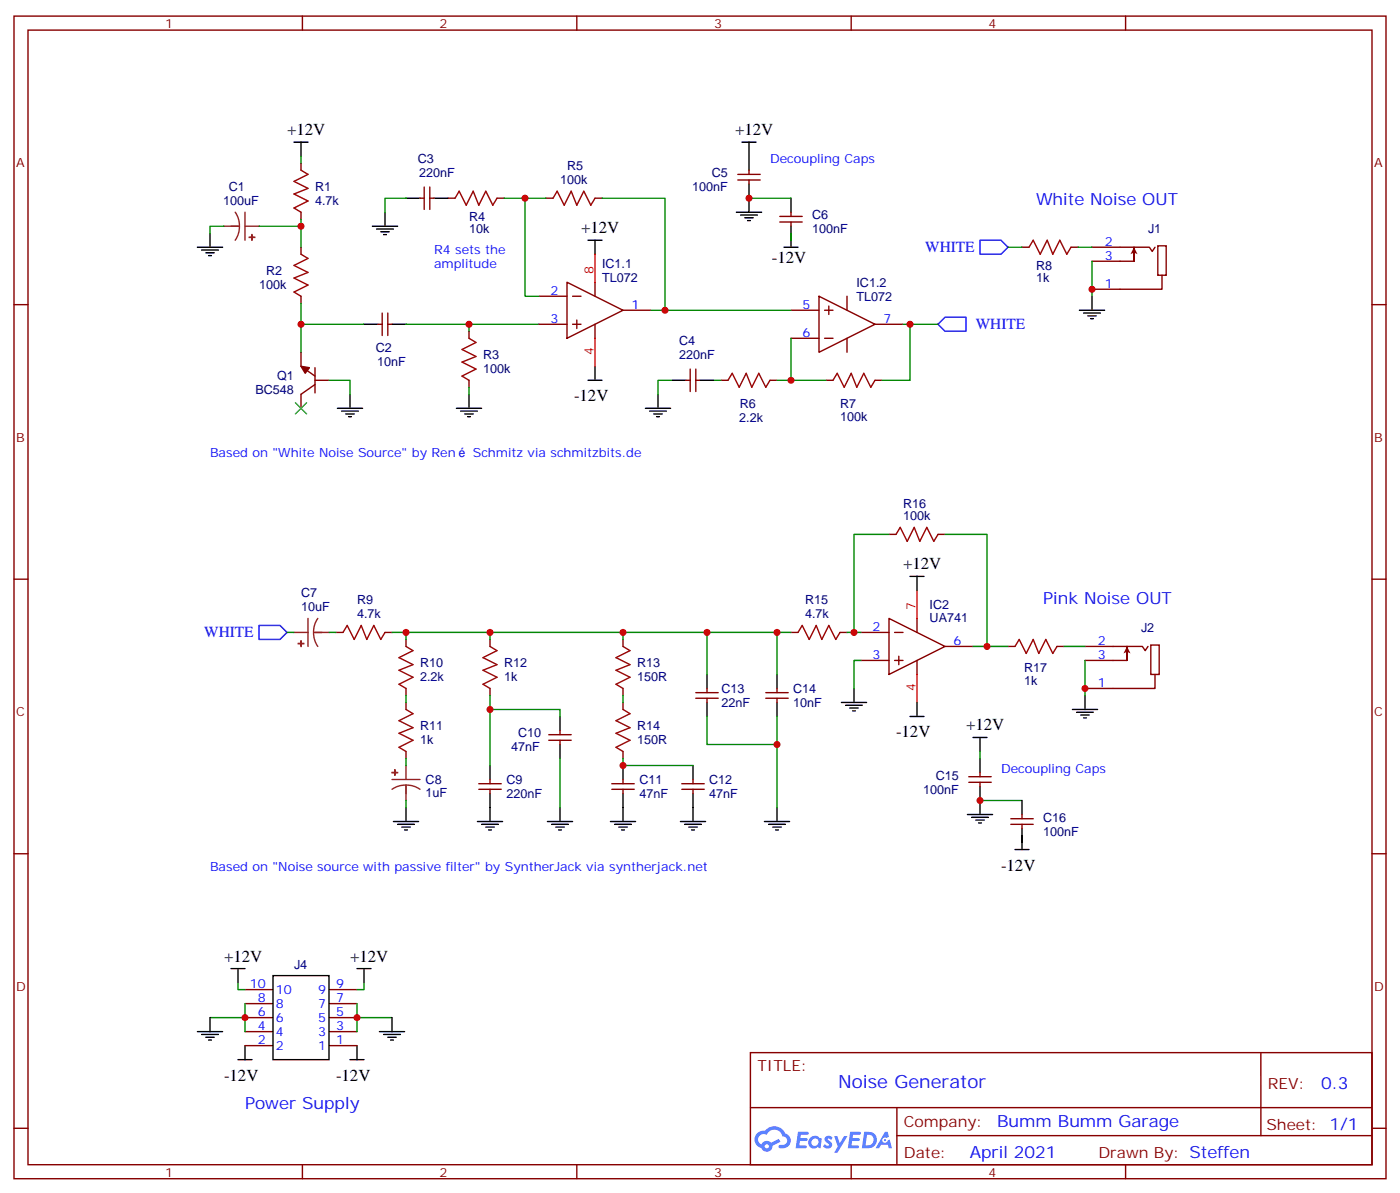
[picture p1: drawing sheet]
<svg xmlns="http://www.w3.org/2000/svg" width="353mm" height="300mm" viewBox="0 0 353 300" stroke-linecap="round" stroke-linejoin="round" font-family="sans-serif">
<path d="M75.8 42.9l1.8 1-3.5 1.8 3.5 1.7-3.5 1.5 3.5 1.7-3.5 1.8 1.7 1M114.7 49.9l1-1.7 1.8 3.5 1.7-3.5 1.4 3.5 1.8-3.5 1.8 3.5 1-1.8M139.3 49.9l1.1-1.7 1.8 3.5 1.7-3.5 1.4 3.5 1.8-3.5 1.8 3.5 1-1.8M75.8 64l1.8 1.1-3.5 1.8 3.5 1.7-3.5 1.4 3.5 1.8-3.5 1.8 1.7 1M118.2 85.2l1.7 1.1-3.5 1.7 3.5 1.8-3.5 1.4 3.5 1.8-3.5 1.7 1.8 1.1M183.4 95.8l1.1-1.8 1.8 3.5 1.7-3.5 1.4 3.5 1.8-3.5 1.8 3.5 1-1.7M209.9 95.8l1.1-1.8 1.7 3.5 1.8-3.5 1.4 3.5 1.8-3.5 1.7 3.5 1.1-1.7" fill="none" stroke="#a10000" stroke-width=".35"/>
<g fill="none" stroke="#870000" stroke-width=".35">
<path d="M75.8 41.1v1.8M75.8 53.4v1.8M105.8 49.9h1.1M106.9 47.1v5.6M108.3 49.9h1.1M108.3 47.1v5.6M112.9 49.9h1.8M125.2 49.9h1.8M137.6 49.9h1.7M149.9 49.9h1.8M75.8 62.3v1.7M75.8 74.6v1.8"/>
<path d="M96.3 78.8v5.7M97.7 78.8v5.7M135.8 74.6h7.1M142.9 71.1l14.1 7-14.1 7.1zM144.3 74.6h2.1M149.9 71.1v3.5M157 78.1h7M199.3 78.1h7.1M206.4 74.6l14.1 7.1-14.1 7zM207.8 78.1h2.1M208.8 77.1v2.1M213.4 74.6v3.5"/>
<path d="M275.2 62.3h14.4l.7 1 .7-1M275.2 65.8h10.6M285.8 65.8v-3.5v3.5M291.7 61.9h2.2v7.4h-2.2zM292.8 69.3v3.5h-17.6M75.8 88.7v3.6l3.6 2.4M79.4 96.8l-3.6 2.5v3.5M79.4 95.8h3.5M79.4 92.6v6.4M95.2 81.7h1.1M97.7 81.7h1.1M118.2 83.4v1.8"/>
<path d="M118.2 95.8v1.7M135.8 81.7h7.1M144.3 81.7h2.1M145.3 80.6v2.1M149.9 81.7v3.5M172.9 95.8h1M173.9 93v5.6M175.3 95.8h1.1M175.3 93v5.6M181.7 95.8h1.7M194 95.8h1.8M199.3 85.2h7.1"/>
<path d="M207.8 85.2h2.1M208.1 95.8h1.8M213.4 85.2v3.5M220.5 95.8h1.7M220.5 81.7h7"/>
</g>
<path d="M56.4 57h3.9M59.3 53.4l.8 1.7 .2 1.9M60.3 57l-.2 1.8-.8 1.7M61.7 53.4v7.1M61.7 57h3.6" fill="none" stroke="#8c2424" stroke-width=".35"/>
<g fill="#8c2424" stroke="#8c2424" stroke-width=".35">
<path d="M63.5 59.1v1.4z"/>
<path d="M62.8 59.8h1.4z"/>
</g>
<g fill="none" stroke="#000" stroke-width=".35">
<path d="M74.1 35.8h3.5M75.8 35.8v3.5M52.9 58.7v3.6M93.8 57h6.4M94.9 57.7h4.2M96 58.4h2.1M96.7 59.1h.7M97 53.4v3.6M102.3 49.9h3.5M109.4 49.9h3.5M49.7 62.3h6.4M50.8 63h4.2"/>
<path d="M51.9 63.7h2.1M52.6 64.4h.7M148.2 60.5h3.5M149.9 60.5v3.5M88.2 99.3v3.5M91.7 81.7h3.5M98.8 81.7h3.5M118.2 99.3v3.5M148.2 95.8h3.5M149.9 92.3v3.5M165.8 99.3v3.5M169.3 95.8h3.6"/>
<path d="M176.4 95.8h3.5M85 102.8h6.4M86.1 103.5h4.2M87.1 104.2h2.2M87.8 105h.7M115 102.8h6.4M116.1 103.5h4.2M117.1 104.2h2.1M117.8 105h.7M162.6 102.8h6.4M163.7 103.5h4.2M164.7 104.2h2.2"/>
<path d="M165.5 105h.7"/>
</g>
<path d="M75.8 92.3l2.2 .3-1.1 1.4z" fill="#870000" stroke="#870000" stroke-width=".35"/>
<g fill="none" stroke="#008700" stroke-width=".35">
<path d="M56.4 57h-3.5v1.7M65.3 57h10.5M75.8 55.2v7.1M102.3 49.9h-5.3v3.5M127 49.9h10.6M132.3 49.9v24.7h3.5M151.7 49.9h15.9v28.2h31.7M75.8 76.4v5.3M82.9 95.8h5.3v3.5M91.7 81.7h-15.9v7M102.3 81.7h33.5M118.2 81.7v1.7"/>
<path d="M118.2 97.5v1.8M169.3 95.8h-3.5v3.5M179.9 95.8h1.8M195.8 95.8h3.5M199.3 85.2v10.6h8.8M227.5 81.7h1.8v14.1h-7.1"/>
</g>
<path d="M74.4 101.4l2.9 2.8M77.3 101.4l-2.9 2.8" fill="none" stroke="#3c3" stroke-width=".35"/>
<path d="M149.9 64v7.1M149.9 85.2v7.1" fill="none" stroke="#f00" stroke-width=".35"/>
<path d="M285.8 62.3l.8 1.7-.8-.4-.9 .4z" fill="#870000"/>
<path d="M259.3 62.3l1-1.8 1.8 3.5 1.8-3.5 1.4 3.5 1.8-3.5 1.7 3.5 1.1-1.7M225.8 134.6l1-1.8 1.8 3.5 1.8-3.5 1.4 3.5 1.7-3.5 1.8 3.5 1.1-1.7M86.4 159.3l1.1-1.8 1.8 3.5 1.7-3.5 1.4 3.5 1.8-3.5 1.8 3.5 1-1.7M201.1 159.3l1-1.8 1.8 3.5 1.8-3.5 1.4 3.5 1.7-3.5 1.8 3.5 1.1-1.7M102.3 162.8l1.8 1.1-3.6 1.7 3.6 1.8-3.6 1.4 3.6 1.8-3.6 1.7 1.8 1.1M102.3 178.7l1.8 1-3.6 1.8 3.6 1.8-3.6 1.4 3.6 1.7-3.6 1.8 1.8 1.1M123.5 162.8l1.7 1.1-3.5 1.7 3.5 1.8-3.5 1.4 3.5 1.8-3.5 1.7 1.8 1.1M157 162.8l1.7 1.1-3.5 1.7 3.5 1.8-3.5 1.4 3.5 1.8-3.5 1.7 1.8 1.1M157 178.7l1.7 1-3.5 1.8 3.5 1.8-3.5 1.4 3.5 1.7-3.5 1.8 1.8 1.1" fill="none" stroke="#a10000" stroke-width=".35"/>
<g fill="none" stroke="#870000" stroke-width=".35">
<path d="M185.9 45.3h5.7M185.9 43.9h5.7M188.7 42.9v1M188.7 45.3v1.1M196.5 55.9h5.6M196.5 54.5h5.6M199.3 53.4v1.1M199.3 55.9v1.1M257.5 62.3h1.8M269.9 62.3h1.7M224 134.6h1.8M236.4 134.6h1.7"/>
<path d="M84.7 159.3h1.7M97 159.3h1.8M199.3 159.3h1.8M211.7 159.3h1.7M217 159.3h7M224 155.8l14.1 7-14.1 7.1zM225.4 159.3h2.1M231.1 155.8v3.5M102.3 161v1.8M102.3 173.4v1.8M102.3 176.9v1.8M123.5 161v1.8"/>
<path d="M123.5 173.4v1.8M157 161v1.8M157 173.4v1.8M157 176.9v1.8M175.3 175.9h5.7M175.3 174.4h5.7M178.2 173.4v1M178.2 175.9v1M193 175.9h5.6M193 174.4h5.6M195.8 173.4v1M195.8 175.9v1"/>
<path d="M217 166.3h7M225.4 166.3h2.1M226.5 165.3v2.1M231.1 166.3v3.6M238.1 162.8h7.1M273.4 162.8h14.5l.7 1.1 .7-1.1M273.4 166.3h10.6M284 166.3v-3.5v3.5M290 162.5h2.1v7.4h-2.1zM291 169.9v3.5h-17.6M102.3 189.3v1.7M120.6 198.8h5.7"/>
<path d="M120.6 197.4h5.7M123.5 196.3v1.1M123.5 198.8v1M138.3 186.4h5.6M138.3 185h5.6M141.1 184v1M141.1 186.4v1.1M154.2 198.8h5.6M154.2 197.4h5.6M157 189.3v1.7M157 196.3v1.1M157 198.8v1"/>
<path d="M171.8 198.8h5.6M171.8 197.4h5.6M174.6 196.3v1.1M174.6 198.8v1"/>
</g>
<path d="M246.9 60.5h5.3l1.8 1.8-1.8 1.7h-5.3zM236.4 81.7l1.7-1.8h5.3v3.5h-5.3zM65.3 157.5h5.3l1.7 1.8-1.7 1.7h-5.3z" fill="none" stroke="#00f" stroke-width=".35"/>
<g fill="none" stroke="#008700" stroke-width=".35">
<path d="M75.8 39.3v1.8M188.7 49.9h10.6M199.3 58.7v1.8M164 78.1h3.6M254 62.3h3.5M271.6 62.3h3.6M275.2 65.8v8.8M229.3 81.7h7.1M98.8 159.3h3.5v1.7M123.5 159.3v1.7M157 159.3v1.7M102.3 175.2v1.7"/>
<path d="M123.5 175.2v17.6M157 175.2v1.7M102.3 191v1.8M157 191v1.8h17.6"/>
</g>
<g fill="none" stroke="#000" stroke-width=".35">
<path d="M187 35.8h3.5M188.7 35.8v7.1M185.6 53.4h6.3M186.6 54.2h4.3M187.7 54.9h2.1M188.4 55.6h.7M188.7 46.4v7M199.3 49.9v3.5M199.3 57v5.3M197.6 62.3h3.5M272 78.1h6.3M273 78.8h4.3"/>
<path d="M274.1 79.6h2.1M275.2 74.6v3.5M274.8 80.3h.7M229.3 145.2h3.5M231.1 145.2v3.5M178.2 169.9v3.5M178.2 176.9v3.5M195.8 169.9v3.5M195.8 176.9v3.5M212 176.9h6.4M213.1 177.6h4.2M214.1 178.3h2.2"/>
<path d="M214.8 179h.7M215.2 173.4v3.5M231.1 176.9v3.5M123.5 192.8v3.5M123.5 199.8v3.6M141.1 180.4v3.6M141.1 187.5v3.5M157 192.8v3.5M157 199.8v3.6M174.6 192.8v3.5M174.6 199.8v3.6M229.3 180.4h3.5"/>
</g>
<path d="M74.1 159.3h3.5M77.6 155.8v7M79 159.3l.3 1.8 .8 1.7M79 159.3h3.9M80.1 155.8l-.8 1.6-.3 1.9M98.8 196.3h7M102.3 197.7l1.9 .3 1.6 .8M102.3 197.7l-1.8 .3-1.7 .8M102.3 192.8v3.5M102.3 197.7v3.9" fill="none" stroke="#8c2424" stroke-width=".35"/>
<g fill="#8c2424" stroke="#8c2424" stroke-width=".35">
<path d="M75.8 161.4l.1 1.4z"/>
<path d="M75.1 162.1h1.5z"/>
<path d="M98.8 194.6h1.4z"/>
<path d="M99.5 193.9v1.4z"/>
</g>
<path d="M231.1 148.7v7.1M231.1 169.9v7" fill="none" stroke="#f00" stroke-width=".35"/>
<path d="M284 162.8l.9 1.8-.9-.5-.9 .5z" fill="#870000"/>
<g fill="none" stroke="#000" stroke-width=".35">
<path d="M270.2 178.7h6.4M271.3 179.4h4.2M273.4 175.2v3.5M245.2 185.7h3.5M246.9 185.7v3.6M246.9 191v3.6M246.9 198.1v7M272.3 180.1h2.2M273 180.8h.8M99.1 206.9h6.4M100.2 207.6h4.2M101.2 208.3h2.2"/>
<path d="M102 209h.7M102.3 203.4v3.5M120.3 206.9h6.3M121.4 207.6h4.2M122.4 208.3h2.1M123.1 209h.7M123.5 203.4v3.5M137.9 206.9h6.4M139 207.6h4.2M140.1 208.3h2.1M140.8 209h.7M141.1 203.4v3.5"/>
<path d="M153.8 206.9h6.4M154.9 207.6h4.2M155.9 208.3h2.1M156.6 209h.7M157 203.4v3.5M171.4 206.9h6.4M172.5 207.6h4.2M173.6 208.3h2.1M174.3 209h.7M174.6 203.4v3.5M192.6 206.9h6.4M193.7 207.6h4.2"/>
<path d="M194.7 208.3h2.1M195.4 209h.7M195.8 203.4v3.5M243.8 205.1h6.3M244.8 205.8h4.3M245.9 206.6h2.1M246.6 207.3h.7M255.8 214h3.5M257.5 201.6v3.5M257.5 208.7v5.3"/>
</g>
<g fill="none" stroke="#008700" stroke-width=".35">
<path d="M224 134.6h-8.8v24.7M238.1 134.6h10.6v28.2M72.3 159.3h1.8M82.9 159.3h1.8M102.3 159.3h97M178.2 159.3v10.6M195.8 159.3v10.6M213.4 159.3h3.6M123.5 178.7h17.6v1.7M217 166.3h-1.8v7.1M245.2 162.8h8.8M268.1 162.8h5.3"/>
<path d="M273.4 166.3v8.9M141.1 191v12.4M178.2 180.4v7.1h17.6M195.8 180.4v23M246.9 189.3v1.7M102.3 201.6v1.8M246.9 201.6h10.6M257.5 210.4v1.8"/>
</g>
<path d="M255.8 162.8l1-1.8 1.8 3.6 1.7-3.6 1.5 3.6 1.7-3.6 1.8 3.6 1-1.8" fill="none" stroke="#a10000" stroke-width=".35"/>
<g fill="none" stroke="#870000" stroke-width=".35">
<path d="M3.5 4.1h345.7v292.8h-345.7zM7.1 7.6h338.6v285.7h-338.6zM76.2 4.1v3.5M145.3 4.1v3.5M214.5 4.1v3.5M283.6 4.1v3.5M3.5 76.7h3.6M345.7 76.7h3.5M3.5 145.9h3.6M345.7 145.9h3.5M254 162.8h1.8M266.3 162.8h1.8"/>
<path d="M244.1 197h5.7M244.1 195.6h5.7M246.9 194.6v1M246.9 197v1.1M3.5 215h3.6M254.7 207.6h5.6M254.7 206.2h5.6M257.5 205.1v1.1M257.5 207.6v1.1M345.7 215h3.5M189.1 265.1h156.6v28.2h-156.6zM189.1 279h156.5"/>
<path d="M226 279v14.1M317.7 265.1v20.9M3.5 284.2h3.6M76.2 293.3v3.6M145.3 293.3v3.6M214.5 293.3v3.6M226 286h119.6M283.6 293.3v3.6M345.7 284.2h3.5"/>
</g>
<g fill="#5487ff">
<path d="M208.1 286.3a1.22 1.22 0 0 1 1.7 .3l-.4 .5a.47 .47 0 0 0-.3-.4 .47 .47 0 0 0-.5 .2v.1a1.3 1.3 0 0 1 1 1.8 1.39 1.39 0 0 1-2.2-.1l.5-.5 .7 .4a.29 .29 0 0 0 .3-.3 .29 .29 0 0 0-.2-.3 1.04 1.04 0 0 1-.6-1.7z"/>
<path d="M201.1 285h2.3a.37 .37 0 0 1 .4 .4 .37 .37 0 0 1-.4 .4h-1.6l-.1 .8h1.5l.3 .4-.4 .4h-1.5l-.2 1.1h1.7l.2 .5-.4 .2h-2.4z"/>
<path d="M214.2 285h2.4a.37 .37 0 0 1 .4 .4 .37 .37 0 0 1-.4 .4h-1.6l-.2 .8h1.6l.3 .4-.4 .4h-1.6l-.1 1.1h1.7l.1 .5-.3 .2h-2.5z"/>
<path d="M223 285.1h.7l.3 1.2-.6 .3a.69 .69 0 0 0-1 .3 .69 .69 0 0 0 .4 1 .69 .69 0 0 0 .9-.7l.5-.2 .6 2.2h-.8l-.3-.9h-1.7l-.5 .9h-.9z"/>
<path d="M210.2 286.1h.8l.6 1.8 1.1-1.8h.9l-2.6 4.2h-.8l.9-1.5z"/>
<path d="M217.8 285l-.6 4.2h1.3a2.11 2.11 0 0 0 2.5-2.1 2.11 2.11 0 0 0-2.5-2.1zM218.5 285.8a1.39 1.39 0 0 1 1.7 1.4 1.39 1.39 0 0 1-1.8 1.3h-.3z"/>
<path d="M204.1 286.7a1.47 1.47 0 0 0-.2 2.1 1.47 1.47 0 0 0 2.1 .1l.8 .3 .3-2.3-.2-.3h-.4a1.49 1.49 0 0 0-2.4 .1zM204.7 287a.92 .92 0 0 1 1.6 .6 .92 .92 0 0 1-1.3 1 .9 .9 0 0 1-.3-1.6z"/>
<path d="M190.8 285.4a2.18 2.18 0 0 0 1.1 3.7 1.44 1.44 0 0 0 1.6 .9 1.44 1.44 0 0 0 1.1-1.4l2.1-1-.5-.8-1.9 1a1.47 1.47 0 0 0-2.4 .4 1.39 1.39 0 0 1-.7-1.9 1.39 1.39 0 0 1 2-.5 2.12 2.12 0 0 1 2.2-1.3 2.12 2.12 0 0 1 1.8 1.7 1.07 1.07 0 0 1 1.2 1 1.07 1.07 0 0 1-1.1 1.1h-.6a.43 .43 0 0 0-.5 .4 .43 .43 0 0 0 .4 .5 1.98 1.98 0 0 0 2.5-1.2 1.98 1.98 0 0 0-1.2-2.6 2.98 2.98 0 0 0-5.1-.6l-1.1 .1zM192.7 288.7a.55 .55 0 0 1 1.1 0 .55 .55 0 0 1-1.1 0z"/>
<circle cx="223" cy="287.1" r=".26"/>
</g>
<g fill="none" stroke="#000" stroke-width=".35">
<path d="M49.7 259.8h6.4M52.9 256.3v3.5M58.2 243.9h3.5M60 243.9v3.6M68.8 245.7h14.1v21.2h-14.1zM90 243.9h3.5M91.7 243.9v3.6M95.6 259.8h6.4M98.8 256.3v3.5M50.8 260.5h4.2M51.9 261.2h2.1M52.6 261.9h.7"/>
<path d="M60 266.9h3.5M61.7 263.3v3.6M88.2 266.9h3.5M90 263.3v3.6M96.7 260.5h4.2M97.7 261.2h2.1M98.4 261.9h.7"/>
</g>
<path d="M61.7 249.2h7.1M61.7 252.8h7.1M61.7 256.3h7.1M61.7 259.8h7.1M82.9 249.2h7.1M82.9 252.8h7.1M82.9 256.3h7.1M82.9 259.8h7.1M61.7 263.3h7.1M82.9 263.3h7.1" fill="none" stroke="#870000" stroke-width=".35"/>
<path d="M60 247.5v1.7h1.7M61.7 252.8v3.5h-8.8M61.7 256.3v3.5M90 252.8v3.5h8.8M90 256.3v3.5M91.7 247.5v1.7h-1.7" fill="none" stroke="#008700" stroke-width=".35"/>
<g fill="#c00">
<circle cx="75.8" cy="57" r=".88"/>
<circle cx="75.8" cy="81.7" r=".88"/>
<circle cx="132.3" cy="49.9" r=".88"/>
<circle cx="199.3" cy="95.8" r=".88"/>
<circle cx="229.3" cy="81.7" r=".88"/>
<circle cx="275.2" cy="72.8" r=".88"/>
<circle cx="188.7" cy="49.9" r=".88"/>
<circle cx="167.6" cy="78.1" r=".88"/>
<circle cx="118.2" cy="81.7" r=".88"/>
<circle cx="157" cy="192.8" r=".88"/>
<circle cx="102.3" cy="159.3" r=".88"/>
<circle cx="123.5" cy="159.3" r=".88"/>
<circle cx="157" cy="159.3" r=".88"/>
<circle cx="195.8" cy="187.5" r=".88"/>
<circle cx="195.8" cy="159.3" r=".88"/>
<circle cx="178.2" cy="159.3" r=".88"/>
<circle cx="123.5" cy="178.7" r=".88"/>
<circle cx="215.2" cy="159.3" r=".88"/>
<circle cx="248.7" cy="162.8" r=".88"/>
<circle cx="273.4" cy="173.4" r=".88"/>
<circle cx="246.9" cy="201.6" r=".88"/>
<circle cx="90" cy="256.3" r=".88"/>
<circle cx="61.7" cy="256.3" r=".88"/>
</g>
<text font-size="4.6" fill="#00f" x="211.2" y="274.1">Noise Generator</text>
<g font-size="4.2">
<text x="72.3" y="34">+12V</text>
<text x="185.2" y="34">+12V</text>
<text x="146.4" y="58.7">+12V</text>
<text x="194.5" y="66.2">-12V</text>
<text x="144.6" y="101.1">-12V</text>
<text x="227.5" y="143.4">+12V</text>
<text x="225.8" y="185.7">-12V</text>
<text x="243.4" y="184">+12V</text>
<text x="252.2" y="219.3">-12V</text>
<text x="56.4" y="242.2">+12V</text>
<text x="88.2" y="242.2">+12V</text>
<text x="56.4" y="272.2">-12V</text>
<text x="84.7" y="272.2">-12V</text>
</g>
<g font-size="4.2" fill="#00f">
<text x="261.1" y="51.7">White Noise OUT</text>
<text x="262.8" y="152.2">Pink Noise OUT</text>
<text x="332.9" y="274.4">0.3</text>
<text x="61.7" y="279.2">Power Supply</text>
<text x="251.3" y="283.9">Bumm Bumm Garage</text>
<text x="244.3" y="291.7">April 2021</text>
</g>
<g font-size="3.9" fill="#00f">
<text x="233.1" y="63.4">WHITE</text>
<text x="245.9" y="82.8">WHITE</text>
<text x="51.4" y="160.5">WHITE</text>
</g>
<g font-size="3.9" fill="#800">
<text x="190.9" y="269.7">TITLE:</text>
<text x="319.5" y="274.4">REV:</text>
<text x="227.8" y="283.9">Company:</text>
<text x="319.1" y="284.5">Sheet: 1/1</text>
<text x="227.8" y="291.6">Date:</text>
<text x="276.8" y="291.7">Drawn By: Steffen</text>
</g>
<g font-size="3.2" fill="#800">
<text x="41.6" y="7.1">1</text>
<text x="110.8" y="7.1">2</text>
<text x="179.9" y="7.1">3</text>
<text x="249.1" y="7.1">4</text>
<text x="4.1" y="42.2">A</text>
<text x="346.3" y="42.2">A</text>
<text x="4.1" y="111.3">B</text>
<text x="346.3" y="111.3">B</text>
<text x="4.1" y="180.4">C</text>
<text x="346.3" y="180.4">C</text>
<text x="4.1" y="249.6">D</text>
<text x="346.3" y="249.6">D</text>
<text x="41.6" y="296.3">1</text>
<text x="110.8" y="296.3">2</text>
<text x="179.9" y="296.3">3</text>
<text x="249.1" y="296.3">4</text>
</g>
<g font-size="3.2" fill="#000080">
<text x="105.3" y="41.1">C3</text>
<text x="105.7" y="44.6">220nF</text>
<text x="141.1" y="46.4">100k</text>
<text x="142.9" y="42.9">R5</text>
<text x="179.4" y="44.6">C5</text>
<text x="56.3" y="51.7">100uF</text>
<text x="57.7" y="48.2">C1</text>
<text x="79.4" y="51.7">4.7k</text>
<text x="79.4" y="48.2">R1</text>
<text x="174.4" y="48.2">100nF</text>
<text x="118.2" y="58.7">10k</text>
<text x="118.2" y="55.6">R4</text>
<text x="204.6" y="58.7">100nF</text>
<text x="204.6" y="55.2">C6</text>
<text x="289.3" y="58.7">J1</text>
<text x="67" y="69.3">R2</text>
<text x="151.7" y="71.1">TL072</text>
<text x="151.7" y="67.6">IC1.1</text>
<text x="261.1" y="71.1">1k</text>
<text x="261.1" y="67.9">R8</text>
<text x="65.3" y="72.8">100k</text>
<text x="215.8" y="75.9">TL072</text>
<text x="215.8" y="72.4">IC1.2</text>
<text x="94.7" y="88.7">C2</text>
<text x="171.1" y="87">C4</text>
<text x="69.8" y="95.8">Q1</text>
<text x="95.1" y="92.3">10nF</text>
<text x="121.7" y="94">100k</text>
<text x="121.7" y="90.5">R3</text>
<text x="171.1" y="90.5">220nF</text>
<text x="64.4" y="99.3">BC548</text>
<text x="186.3" y="106.4">2.2k</text>
<text x="186.4" y="102.8">R6</text>
<text x="211.7" y="106">100k</text>
<text x="211.7" y="102.8">R7</text>
<text x="227.5" y="131.1">100k</text>
<text x="227.5" y="127.9">R16</text>
<text x="75.8" y="154">10uF</text>
<text x="75.8" y="150.5">C7</text>
<text x="90" y="155.8">4.7k</text>
<text x="90" y="152.2">R9</text>
<text x="202.8" y="155.8">4.7k</text>
<text x="202.8" y="152.2">R15</text>
<text x="234.3" y="153.4">IC2</text>
<text x="234.3" y="156.8">UA741</text>
<text x="287.5" y="159.3">J2</text>
<text x="105.8" y="171.6">2.2k</text>
<text x="105.8" y="168.1">R10</text>
<text x="127" y="171.6">1k</text>
<text x="127" y="168.1">R12</text>
<text x="160.5" y="171.6">150R</text>
<text x="160.5" y="168.1">R13</text>
<text x="258" y="172.5">1k</text>
<text x="258" y="169.3">R17</text>
<text x="181.8" y="178.1">22nF</text>
<text x="181.8" y="174.5">C13</text>
<text x="199.8" y="178.1">10nF</text>
<text x="199.8" y="174.5">C14</text>
<text x="105.8" y="184">R11</text>
<text x="130.5" y="185.7">C10</text>
<text x="160.5" y="184">R14</text>
<text x="105.8" y="187.5">1k</text>
<text x="128.8" y="189.3">47nF</text>
<text x="160.5" y="187.5">150R</text>
<text x="107.3" y="197.5">C8</text>
<text x="127.6" y="197.5">C9</text>
<text x="161.1" y="197.5">C11</text>
<text x="178.7" y="197.5">C12</text>
<text x="235.8" y="196.3">C15</text>
<text x="107.3" y="200.6">1uF</text>
<text x="127.6" y="201">220nF</text>
<text x="161.1" y="201">47nF</text>
<text x="178.7" y="201">47nF</text>
<text x="232.7" y="199.8">100nF</text>
<text x="262.8" y="206.9">C16</text>
<text x="262.8" y="210.4">100nF</text>
<text x="74.1" y="243.9">J4</text>
</g>
<g font-size="3.2" fill="#00f">
<text x="194" y="41.1">Decoupling Caps</text>
<text x="109.4" y="64">R4 sets the</text>
<text x="278.4" y="61.9">2</text>
<text x="278.4" y="65.4">3</text>
<text x="109.4" y="67.6">amplitude</text>
<text x="138.7" y="74.3">2</text>
<text x="159.1" y="77.8">1</text>
<text x="202.2" y="77.8">5</text>
<text x="278.4" y="72.5">1</text>
<text x="138.7" y="81.3">3</text>
<text x="222.6" y="81.3">7</text>
<text x="202.2" y="84.8">6</text>
<text x="52.9" y="115.2">Based on &quot;White Noise Source&quot; by Ren</text>
<text x="119.1" y="115.2">Schmitz via schmitzbits.de</text>
<text x="219.9" y="158.9">2</text>
<text x="219.9" y="166">3</text>
<text x="240.2" y="162.5">6</text>
<text x="276.7" y="162.5">2</text>
<text x="276.7" y="166">3</text>
<text x="276.7" y="173">1</text>
<text x="252.2" y="194.6">Decoupling Caps</text>
<text x="52.9" y="219.3">Based on &quot;Noise source with passive filter&quot; by SyntherJack via syntherjack.net</text>
<text x="63" y="248.9">10</text>
<text x="69.5" y="250.3">10</text>
<text x="80.2" y="250.3">9</text>
<text x="84.7" y="248.9">9</text>
<text x="65" y="252.4">8</text>
<text x="65" y="255.9">6</text>
<text x="69.5" y="253.8">8</text>
<text x="69.5" y="257.4">6</text>
<text x="80.2" y="253.8">7</text>
<text x="80.2" y="257.4">5</text>
<text x="84.7" y="252.4">7</text>
<text x="84.7" y="255.9">5</text>
<text x="65" y="259.5">4</text>
<text x="65" y="263">2</text>
<text x="69.5" y="260.9">4</text>
<text x="80.2" y="260.9">3</text>
<text x="84.7" y="259.5">3</text>
<text x="84.7" y="263">1</text>
<text x="69.5" y="264.4">2</text>
<text x="80.2" y="264.4">1</text>
</g>
<g font-size="3.2" fill="#f00">
<text x="149.6" y="69" transform="rotate(-90 149.6 69)">8</text>
<text x="149.6" y="89.3" transform="rotate(-90 149.6 89.3)">4</text>
<text x="230.7" y="153.6" transform="rotate(-90 230.7 153.6)">7</text>
<text x="230.7" y="174" transform="rotate(-90 230.7 174)">4</text>
</g>
</svg>
